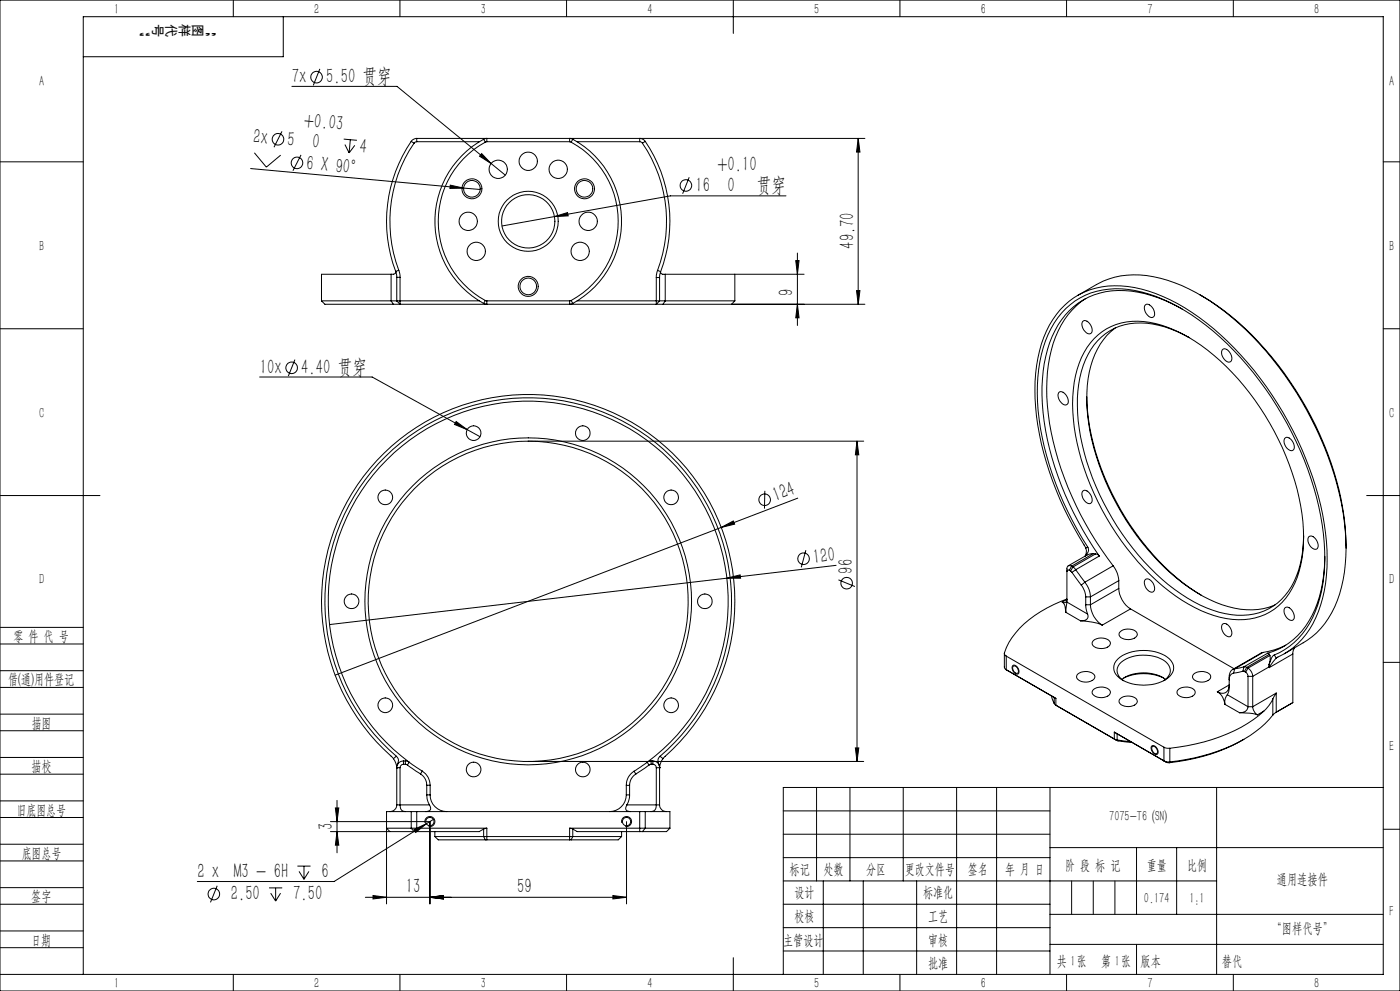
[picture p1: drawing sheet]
<svg xmlns="http://www.w3.org/2000/svg" width="420mm" height="297mm" viewBox="0 0 420 297" stroke-linecap="round" stroke-linejoin="round" font-family="sans-serif">
<g fill="none" stroke="#000" stroke-width=".3">
<path d="M0 0h420v297h-420zM70 0v5M85 5v12h-60M120 0v5M170 0v5M220 0v10M270 0v5M320 0v5M370 0v5M84.6 39.4l-2.4 4.7M87.6 25.9h31.5l28.2 23.1M96 20.6l-2 5"/>
<path d="M0 48.5h25M75.2 50.5l63.9 5.9M76.3 45.8l3.6 4.3 4.3-3.6M90.3 46.4l-2.4 4.8M103.1 41.7l4 .3M103.5 43.3l1.2 2.5M105.1 41.9l-.4 3.9M106.4 43.6l-1.7 2.2M123.4 42.4a42.6 42.6 0 0 0-4.7 38.9M123.4 42.4l.8 .5M124.2 42.9a41.5 41.5 0 0 0-4.6 38.1M125 42.5l-.8 .4"/>
<path d="M125 41.5l-1.1 .3-.5 .6M125 41.5v1M125 42.5h18.8M135.1 55.5l4 .9-4.1 .1zM139.1 56.4l5 .4M144.5 46l2.8 3-3.4-2.2zM145.1 41.7a28 28 0 0 0 0 49.2M145.1 41.7l.9-.2v1M145.1 41.7l.5 .9M145.6 42.6a27 27 0 0 0 0 47.5M146 42.5l-.4 .1M146 42.5h24.9"/>
<path d="M147.3 49l4.3 3.5M170.9 42.5l.4 .1M171.3 42.6a27 27 0 0 1 0 47.5M171.8 41.7a28 28 0 0 1 0 49.2M171.8 41.7l-.9-.2v1M171.8 41.7l-.5 .9M173.1 42.5h18.8M191.9 42.5l.8 .4M192.7 42.9a41.4 41.4 0 0 1 4.6 38.1M193.6 42.4a42.6 42.6 0 0 1 4.6 39M193.6 42.4l-.6-.6-1.1-.3v1M193.6 42.4l-.9 .5"/>
<path d="M206.8 53.1l-2 5M235.8 58.7h-34.6l-50.6 9M257.5 41.5v49.7M257.5 41.5l.5 4.1h-1zM259.5 41.5h-134.5M415 48.5h5M166.3 64.9l4-1.2 .2 1zM238.7 78.1h1l-.5 4.1zM239.2 75.8v21.7M0 98.5h25M96.4 90.2h20.9M96.4 90.2l1.1 1h20.5"/>
<path d="M117.3 90.2h1.7M117.3 82.2h-20.9v8M117.3 90.2l.7 1M117.3 82.2v8M118 91.2h2M118.7 81.3l.3 1.8M118.8 81.6l-.4 .5-1.1 .1M119 83.1v7.1M119 90.2h24.8M119 90.2l1 1M119 83.1h1M119.6 81l.4 2.1"/>
<path d="M119.6 81l-.9 .3M120 83.1v8.1M120 91.2h76.9M145.6 90.1l.4 .1M145.6 90.1l-.5 .8M146 90.2v1l-.9-.3M146 90.2h24.9M170.9 90.2v1l.9-.3M171.3 90.1l-.4 .1M171.3 90.1l.5 .8M173.1 90.2h24.8M196.9 91.2h2"/>
<path d="M196.9 83.2v8M196.9 83.2h1M197.3 81l-.4 2.2M197.3 81l.9 .4M197.9 90.2h1.7M197.9 83.2v7M197.9 90.2l-1 1M198.2 81.6l.4 .6h1M198.2 81.4l-.3 1.8M198.9 91.2h20.6M199.6 90.2h20.9M199.6 82.2h20.9"/>
<path d="M199.6 90.2l-.7 1M199.6 82.2v8M219.5 91.2h40M220.5 82.2h20.7M220.5 90.2l-1 1M220.5 82.2v8M239.2 91.2l.5 4h-1zM257 87.1h1l-.5 4.1zM323.3 88.5a49.5 49.5 0 0 1 9.4-4.9 28.9 28.9 0 0 1 19.7 1.1 72.5 72.5 0 0 1 29.5 23.1 100.4 100.4 0 0 1 21.4 48.6 45.5 45.5 0 0 1-3.8 27.3 22.4 22.4 0 0 1-8.6 8.9l-5.6 3.3M325 96.2a2.51 2.51 0 0 1 2.7 2.9 1.1 1.1 0 0 1-1 1 1.1 1.1 0 0 1-1.2-.8l-.7-.9a1.83 1.83 0 0 1 .2-2.2zM325.7 89.5a25.8 25.8 0 0 0-10.8 17.6 65.6 65.6 0 0 0 3.4 33.4 101.7 101.7 0 0 0 15.6 29.1M334.6 98.3a23 23 0 0 0-8.4 17.3 64.9 64.9 0 0 0 8.9 35.7 70.2 70.2 0 0 0 25.8 27.4 26.5 26.5 0 0 0 19.6 3.3l2-.7"/>
<path d="M343.5 91.5a1.35 1.35 0 0 1 2.2 .6l.5 1a1.18 1.18 0 0 1 .2 1.4 1.18 1.18 0 0 1-1.3 .6 3.1 3.1 0 0 1-1.6-3.6zM354.7 92.6a35.1 35.1 0 0 0-23-5.2 21.5 21.5 0 0 0-16.1 13.5 50.3 50.3 0 0 0-1.9 28 97.6 97.6 0 0 0 16.1 37.7M360 88.3a86.3 86.3 0 0 1 30.2 31.1 88 88 0 0 1 13.6 44.9M415 98.5h5M77.9 113h33.8l32.3 17.9M88.5 107.8l-2 4.9M317.8 117.5a2.57 2.57 0 0 1 2.7 2.9 1.1 1.1 0 0 1-1 1 1.1 1.1 0 0 1-1.2-.8l-.6-.9a1.89 1.89 0 0 1 .1-2.2zM326 119a73.9 73.9 0 0 0 14.6 40.6 66.6 66.6 0 0 0 19.7 18.8M328.2 101.5a18.5 18.5 0 0 1 18.7-4.5 49.7 49.7 0 0 1 22.8 14.7 79.9 79.9 0 0 1 21.2 44.7 34 34 0 0 1-4.1 21.5 17.6 17.6 0 0 1-18.9 7.5 45.9 45.9 0 0 1-22.9-13.2 79.5 79.5 0 0 1-23-46.6 33.7 33.7 0 0 1 4.1-21.5zM356.8 101.2a27.5 27.5 0 0 0-19.4-3.9 18.3 18.3 0 0 0-13 14 49.7 49.7 0 0 0 1.6 27 78.5 78.5 0 0 0 26.4 38.3 34.4 34.4 0 0 0 20.5 7.8 17.1 17.1 0 0 0 16.1-11.9 32.5 32.5 0 0 0 2.1-11.9M366.9 104.7a2.51 2.51 0 0 1 2.7 2.9 .99 .99 0 0 1-.7 .9 .99 .99 0 0 1-1.1-.3 2.54 2.54 0 0 1-.9-3.5zM136.8 126.3l3.4 2.5-3.9-1.6z"/>
<path d="M158.5 132.2h100.6M257.1 132.2l.5 4.1h-1zM257.1 132.2v96M385.4 131.4a1.35 1.35 0 0 1 2.2 .6l.5 1a1.18 1.18 0 0 1 .2 1.4 1.18 1.18 0 0 1-1.3 .6 3 3 0 0 1-1.6-3.6zM0 148.5h30M216.4 158.1l3.6-2 .4 1zM216.4 158.1l-115.9 44.2M229.4 147.1l-.1 5.3M239.3 149.3l-22.9 8.8M324.7 147.3a1.35 1.35 0 0 1 2.2 .6l.6 1a1.18 1.18 0 0 1 .1 1.4 1.18 1.18 0 0 1-1.3 .5 3 3 0 0 1-1.6-3.5zM410 148.5h10M218.1 173.3l3.9-1 .2 1z"/>
<path d="M218.1 173.3l-119.2 13.9M241.8 164.9l-1.4 5.1M250.8 169.4l-32.7 3.9M251.5 173.8l5 2M320.1 179.5a34.1 34.1 0 0 0-16.5 11.6l-1 1.5a6.4 6.4 0 0 0-1.3 3.3l.6 .7M320.8 170.9a.44 .44 0 0 0-.5 0 .44 .44 0 0 0-.2 .4M320.8 170.9l.4 .2M321.2 171.1l.4 .5M321.5 169.7a.85 .85 0 0 0-1-.1 .85 .85 0 0 0-.4 .9v9.9M321.5 169.7l-.7 1.2M321.5 169.7l.4 .2M321.6 171.6l2.8 3.8"/>
<path d="M321.9 169.9l.8 .8M321.9 169.9l-.7 1.2M322.7 170.7l2.8 3.8M322.7 170.7l-1.1 .9M324.4 175.4a6.1 6.1 0 0 1 1.3 3.5M325.5 174.5a7.4 7.4 0 0 1 1.6 4.4M325.5 174.5l-1.1 .9M325.7 164.2a2.79 2.79 0 0 1-.1 2.4M325.7 164.2v-.1a102.5 102.5 0 0 1-14.8-39.4 46 46 0 0 1 3.9-27.3 22.1 22.1 0 0 1 23.5-11.5 51.4 51.4 0 0 1 25.8 12.6 101.1 101.1 0 0 1 33.6 61.2 48.4 48.4 0 0 1-3 25.5 24.4 24.4 0 0 1-11.8 12M325.7 178.9v2.4M325.7 178.9h1.4M326.1 166.4l-5.6 3.2"/>
<path d="M326.4 164a2.16 2.16 0 0 1-.9 2.7M326.4 164a92.8 92.8 0 0 1-15.1-43.6 41.3 41.3 0 0 1 5-23.6 21.8 21.8 0 0 1 22.2-10.1 51 51 0 0 1 25.5 12.6 99.1 99.1 0 0 1 33 60.7 44 44 0 0 1-4.1 26.8 21.9 21.9 0 0 1-10.6 9.5M326.4 164l-.7 .2M327.1 178.9v2.4M328 165.9l-1.9 .5M328 165.9l.6 .1M328 165.9l-6.5 3.8M328.6 166l.8 .3 .4 .3M328.6 166l-6.7 3.9M329.8 166.6l-7.1 4.1M333.9 169.6a7.7 7.7 0 0 1 1.7 4.4M333.9 169.6l-8.4 4.9"/>
<path d="M335.6 176.4a7.8 7.8 0 0 0 3.6 6.1M335.6 174v2.4M335.6 174l-8.5 4.9M335.6 176.4l-8.5 4.9M343.7 173.6a2.51 2.51 0 0 1 2.7 2.9 .97 .97 0 0 1-.6 1 .97 .97 0 0 1-1.2-.4 2.62 2.62 0 0 1-.9-3.5zM392.5 161a1.35 1.35 0 0 1 2.2 .6l.6 1a1.17 1.17 0 0 1 .1 1.4 1.17 1.17 0 0 1-1.3 .5 3 3 0 0 1-1.6-3.5zM397.4 166.7a35 35 0 0 1-6.9 22.5 20.7 20.7 0 0 1-10.2 6.6M0 193h25M0 188h25M301.3 195.8v4.2l.6 .7M301.9 196.6l47.3 27.3M301.9 196.6v4.1"/>
<path d="M303.8 199.5a1.38 1.38 0 0 1 1.8 1.3 .82 .82 0 0 1-.4 1.3 1.96 1.96 0 0 1-1.4-2.6zM304 199.7a1.35 1.35 0 0 1 1.3 .6 1.35 1.35 0 0 1 0 1.5 1.49 1.49 0 0 1-1.3-2.1zM318.7 180.4a3.1 3.1 0 0 1 1.1 3.1M318.7 180.4l1.4-.8a.86 .86 0 0 1-.4 .9 .86 .86 0 0 1-1-.1zM319.8 183.5l4.3 2.6M320.1 180.4l-.3 3.1M320.1 180.4l6.2 3.6M324.1 186.1l1.8 .1a11.5 11.5 0 0 1 4.8 1.2M325.7 181.3l.6 2.7M325.7 181.3h1.4M326.3 184a1.29 1.29 0 0 1-.8 1.9l-1.4 .2M327.1 181.3a7.6 7.6 0 0 0 3.6 6.1"/>
<path d="M328 192a3.7 3.7 0 0 1 5.1 .5 1.77 1.77 0 0 1-1.9 1.8 2.69 2.69 0 0 1-3.6-1.6zM335.3 197.6a12.9 12.9 0 0 1 15.6 0 3.5 3.5 0 0 1-.7 5.7 13.5 13.5 0 0 1-14.2 0 3.6 3.6 0 0 1-.7-5.7zM336.1 189.3a3.6 3.6 0 0 1 5 .5 1.77 1.77 0 0 1-1.8 1.8 2.75 2.75 0 0 1-3.6-1.6zM339.2 182.5l31 17.9M339.2 182.5l-8.5 4.9M366.9 187a2.51 2.51 0 0 1 2.7 2.9 .97 .97 0 0 1-.7 .9 .97 .97 0 0 1-1.1-.3 2.54 2.54 0 0 1-.9-3.5zM373.2 199.8l-2.8 .6M373.2 199.8l.8 .2M373.2 199.8l-.3 1.4M378.9 195.5l-9.1 5.2M378.9 195.5l-8.5 4.9M380.3 195.8l.5 .3"/>
<path d="M380.3 195.8l-7.1 4M380.7 199.3l.1 .5M380.8 199.8l-5 2.9M380.8 199.8v.3M380.8 196.1l.2 .4M380.8 196.1l-6.8 3.9M380.9 199.7l-.1 .4M380.9 199.7l-.1 .1M381 196.5a4 4 0 0 1-.3 2.8M381 196.5l-6.6 3.7M382.3 196.3a2.45 2.45 0 0 0-1.2 2l-.4 1M382.3 196.3l.6 .9"/>
<path d="M382.9 197.2l-2 2.5M385.4 182.3a1.35 1.35 0 0 1 2.2 .6l.5 1a1.16 1.16 0 0 1 .2 1.4 1.16 1.16 0 0 1-1.3 .5 3 3 0 0 1-1.6-3.5zM385.7 193.4a22.2 22.2 0 0 1-6.8 2.1M387.8 196v14.6M387.8 196l-7 4.1M388.4 194.2l-.5 1-.1 .8M415 198.5h5M0 206h25M0 201h25M0 219h25M0 214h25M301.9 200.7l14.9 8.6"/>
<path d="M301.9 200.7l.7 .4M315.4 208.5l.9 2.4M315.9 208.8l.4 .2M316.3 209l.5 .3M316.3 210.9l.5 .4M316.3 209v1.9M316.8 211.3l18.2 10.6M316.8 209.3v2M316.8 211.3l.7 .5M323.4 202a3.6 3.6 0 0 1 5 .6 2.42 2.42 0 0 1-3.2 1.8l-1.2-.3a1.21 1.21 0 0 1-1-.9 1.21 1.21 0 0 1 .4-1.2zM328 206.7a3.6 3.6 0 0 1 5.1 .5 1.77 1.77 0 0 1-1.9 1.8 2.75 2.75 0 0 1-3.6-1.6zM334.3 219.4l.8 .5"/>
<path d="M334.3 219.4l15.6 9M334.3 219.4v2.1M335.1 219.9l1.5 .9M335.1 219.9v1.9M336.1 209.4a3.6 3.6 0 0 1 5 .5 1.77 1.77 0 0 1-1.8 1.8 2.75 2.75 0 0 1-3.6-1.6zM336.6 203.6a11.8 11.8 0 0 1 13 0M337.1 204a3.3 3.3 0 0 1-2-3 3.3 3.3 0 0 1 2-3.1 12.2 12.2 0 0 1 12.6 .4 3.3 3.3 0 0 1-.6 5.7M337.1 203.2a14.4 14.4 0 0 1 12 0M353.5 206.7a3.6 3.6 0 0 1 5 .5 1.77 1.77 0 0 1-1.8 1.8 2.71 2.71 0 0 1-3.6-1.6zM358.1 202a3.6 3.6 0 0 1 5.1 .6 1.77 1.77 0 0 1-1.9 1.8 2.75 2.75 0 0 1-3.5-1.7zM365.2 207.3a4.6 4.6 0 0 1 2.3 3.8M365.2 207.3l3.6-2a2.17 2.17 0 0 1-1.1 2.3 2.17 2.17 0 0 1-2.5-.3z"/>
<path d="M367.5 211.1l4.4 2.5M368.2 208.2l-.6 1.1-.1 1.8M368.2 208.2l6.2 3.6M370.1 201.8a1.79 1.79 0 0 0-1.3 2M370.4 200.4a2.16 2.16 0 0 0-1.6 2.5l-.1 3.8-.5 1.5M370.4 200.4l-.3 1.4M371.9 213.6a13.2 13.2 0 0 1 5.3 .6M372.9 201.2l-2.8 .6M372.9 201.2l.4 .1M373.3 201.3l.4 .2M373.7 201.5l.6 .7 .1 .5M374 200l.4 .2"/>
<path d="M374 200l-.7 1.3M374.4 200.2a3.2 3.2 0 0 1 1.4 2.5M374.4 211.8a2.05 2.05 0 0 1-2.5 1.8M374.4 202.7h1.4M374.4 200.2l-.7 1.3M374.4 211.8h1.4M374.4 202.7v9.1M375.8 211.8a3.2 3.2 0 0 0 1.4 2.4M375.8 202.7v9.1M379.1 213.1a48.4 48.4 0 0 1-25.5 10.8l-2.7 .4M379.1 213.1l-1.9 1.1M381.8 209.5a11 11 0 0 1-2.7 3.6"/>
<path d="M381.8 214.3a35.5 35.5 0 0 1-16.6 10.9l-6.9 2-7.4 1.1M381.8 209.5v4.8M382.9 207.7l-1.1 1.8M382.9 213.4l-1.1 .9M382.9 207.7v5.7M382.9 207.7l-7.1 4.1M387.8 210.6l-4.9 2.8M387.8 210.6l-4.9 2.9M0 232h25M0 227h25M101.1 239.9v15.7M118 227.4l.7 1.3 .3 1.4"/>
<path d="M118 227.4v-.1a62.1 62.1 0 0 1-4.4-89.8 62.1 62.1 0 0 1 89.9 .1 62.1 62.1 0 0 1-4.6 89.8M118.9 226.7a2.02 2.02 0 0 1 .2 2.7M118.9 226.7a61 61 0 0 1-4.7-88.5 61 61 0 0 1 88.5 0 61 61 0 0 1-4.7 88.5M118.9 226.7l-.9 .7M119 230.1h.1M119 230.1v.3M119 230.1v11.1M119 230.1h1M120 230.1v11.1a1.66 1.66 0 0 0 1.6 2M121 229.1a1.09 1.09 0 0 0-1 1M121 228.1a1.99 1.99 0 0 0-2 2M121 229.1h.6"/>
<path d="M121 228.1v1M121 228.1h.6M121.6 229.1l.6 .2M121.6 228.1l1.2 .4M121.6 228.1v1M122.2 229.3l4 2.6M122.8 228.5l3.9 2.6M122.8 228.5a60 60 0 0 1-8.8-88.6 60 60 0 0 1 88.9 0 60 60 0 0 1-8.8 88.6M122.8 228.5l-.6 .8M126.2 231.9a4 4 0 0 1 1.8 3.4M126.7 231.1a5.1 5.1 0 0 1 2.3 4.2M126.7 231.1l-.5 .8"/>
<path d="M128 238.2l.1 1.2 .7 1.8M128 238.2h1M128 235.3h1M128 235.3v2.9M129 238.2a5 5 0 0 0 5 5M129 235.3v2.9M158.5 228.2h100.6M187.9 238.2a5.1 5.1 0 0 1-5 5M187.9 238.2h1M187.9 235.4v2.8M187.9 235.4h1M188.9 238.2l-.1 1.2-.7 1.8"/>
<path d="M188.9 235.4v2.8M190.2 231.1a4.8 4.8 0 0 0-2.3 4.3M190.2 231.1l.5 .9M190.7 232a4 4 0 0 0-1.8 3.4M194.1 228.5l-3.9 2.6M194.1 228.5l.6 .8M194.7 229.3l-4 2.7M195.3 229.1l-.6 .2M195.3 228.1l-1.2 .4M195.3 229.1h.6M195.3 228.1v1M195.3 228.1h.6"/>
<path d="M195.9 229.1a1.09 1.09 0 0 1 1 1M195.9 228.1a1.93 1.93 0 0 1 2 2M195.9 228.1v1M196.9 230.1v11.1a1.66 1.66 0 0 1-1.6 2M196.9 230.1h1M197.9 230.1h.1M197.9 230.1v.3M197.9 230.1v11.1M198 226.7l.9 .7M198 226.7a1.98 1.98 0 0 0-.2 2.7M198.9 227.4l-.7 1.3-.3 1.4M245 236v28"/>
<path d="M255 236v28M256.6 224.2h1l-.5 4zM271 236v28M287 236v56M299 236v56M315 236v56M334.3 221.5l.8 .3M334.3 221.5l.7 .4M335 221.9l.4 .1M335.1 221.8l4.1 .5M335.1 221.8l.3 .2M335.4 222l4.3 .5"/>
<path d="M345.5 223.6a1.39 1.39 0 0 1 1.9 1.3v.9l-.2 .3a1.8 1.8 0 0 1-1.7-2.5zM345.7 223.8a1.37 1.37 0 0 1 1.3 .6 1.37 1.37 0 0 1 0 1.5 1.51 1.51 0 0 1-1.3-2.1zM349.2 223.9l1.7 .4M349.2 228l1.7 .3M349.2 223.9v4.1M349.2 228l.7 .4M349.9 228.4l.9 .2M350.9 224.3v4M350.9 228.3l-.1 .3M365 236v56M373.2 221.6a54.4 54.4 0 0 1-22.4 7M415 236h-180v56"/>
<path d="M0 245h25M0 240h25M0 258h25M0 253h25M89.2 259.6h4M91.2 259.6v3.9M99.1 246.2h29.9v24.7M99.1 249.2h17.9M100.6 242.1h1l-.5 4.1zM101.1 249.2l.5 4.1h-1zM117 249.2h7.2M119 241.2a2.05 2.05 0 0 1-2 2"/>
<path d="M119 241.2h9.8M123.4 248.2h22.7M123.4 243.2h1.6M123.4 248.2h-7.4l1 1M123.4 243.2h-7.4v27.7M123.4 248.2l.8 1M123.4 243.2v5M124.2 248.6l3.7-1.7-3.2 2.6zM124.2 249.2h.8M125 243.2v6M125 243.2h66.9M127.5 246.6a1.5 1.5 0 0 1 1.3-1.9 1.5 1.5 0 0 1 1.7 1.7 1.5 1.5 0 0 1-1.9 1.3"/>
<path d="M127.9 246.9l-27.7 17.3h-41M128.8 241.2l.3 .5a.91 .91 0 0 1-.3 1.3l-1 .2M130 245.6l-2.1 1.3M130.5 250.7h14.6M130.5 250.7l1 1h14.1M130.5 249.2v1.5M145.1 248.5l-1.3 .7h-18.8M145.1 250.7h26.7M145.1 250.7l.5 1M145.1 248.5v2.2M145.6 251.7h.5M146.1 248.2l-1 .3"/>
<path d="M146.1 248.2v3.5M146.1 251.7h24.8M170.9 248.2l.9 .3M170.9 251.7h.4M170.9 248.2h22.7M170.9 248.2v3.5M171.8 248.5l1.3 .7h18.8M171.8 250.7h14.7M171.8 250.7l-.5 1M171.8 248.5v2.2M186.5 250.7l-1 1h-14.2M186.5 249.2v1.5"/>
<path d="M186.5 246.6a1.5 1.5 0 0 1 1.3-1.9 1.5 1.5 0 0 1 1.7 1.7 1.5 1.5 0 0 1-1.9 1.3M188 246.2v24.7M188.1 241.2a1.24 1.24 0 0 0 0 1.8l1 .2M188.1 241.2h9.8M191.9 243.2h1.7M191.9 249.2h.8M191.9 243.2v6M193.6 248.2h7.4M193.6 243.2h7.4v5M193.6 243.2v5M193.6 248.2l-.9 1M197.9 241.2a2.05 2.05 0 0 0 2 2"/>
<path d="M201 248.2l-1 1h-7.3M235 243h80M235 250h80M235 257h80M315 254h100M341 254v20M353 254v20M415 248.5h5M0 271h25M0 266h25M0 279h25M65.2 265.5l-2.1 4.9"/>
<path d="M80.7 266.1h4M81.2 267.7l1.5 2.3M82.7 266.1v3.9M84.2 267.7l-1.5 2.3M89.7 261.2l1.5 2.3M92.7 261.2l-1.5 2.3M109.6 268.9h78.4M111.9 268.4l4.1 .5-4.1 .5zM129 268.9l4-.5v1zM183.9 268.4l4.1 .5-4.1 .5zM235 271h80M235 264h130"/>
<path d="M235 278h80M247 264v28M259 264v28M275 264v28M315 274h100M0 284h25M0 292h415v-287h-390v287M70 292v5M120 292v5M170 292v5M220 287v10M235 285h80"/>
<path d="M270 292v5M315 283h100M320 292v5M370 292v5"/>
<circle cx="95" cy="23.1" r="1.73"/>
<circle cx="83.4" cy="41.7" r="1.73"/>
<circle cx="89.1" cy="48.8" r="1.74"/>
<circle cx="141.6" cy="56.6" r="3"/>
<circle cx="141.6" cy="56.6" r="2.5"/>
<circle cx="149.5" cy="50.7" r="2.76"/>
<circle cx="158.5" cy="48.3" r="2.75"/>
<circle cx="167.5" cy="50.7" r="2.75"/>
<circle cx="175.3" cy="56.6" r="2.5"/>
<circle cx="175.4" cy="56.6" r="3"/>
<circle cx="205.8" cy="55.6" r="1.73"/>
<circle cx="140.5" cy="66.3" r="2.76"/>
<circle cx="142.9" cy="75.3" r="2.75"/>
<circle cx="158.5" cy="66.3" r="9"/>
<circle cx="158.5" cy="66.3" r="8"/>
<circle cx="174.1" cy="75.3" r="2.76"/>
<circle cx="176.5" cy="66.3" r="2.75"/>
<circle cx="158.5" cy="85.8" r="3"/>
<circle cx="158.5" cy="85.8" r="2.5"/>
<circle cx="87.5" cy="110.2" r="1.73"/>
<circle cx="142.1" cy="129.8" r="2.2"/>
<circle cx="174.8" cy="129.8" r="2.21"/>
<circle cx="115.6" cy="149.1" r="2.2"/>
<circle cx="201.3" cy="149.1" r="2.21"/>
<circle cx="229.4" cy="149.8" r="1.72"/>
<circle cx="241.1" cy="167.4" r="1.73"/>
<circle cx="254" cy="174.8" r="1.74"/>
<circle cx="105.5" cy="180.2" r="2.2"/>
<circle cx="158.5" cy="180.2" r="48"/>
<circle cx="158.5" cy="180.2" r="49"/>
<circle cx="211.5" cy="180.2" r="2.21"/>
<circle cx="115.6" cy="211.4" r="2.2"/>
<circle cx="201.3" cy="211.4" r="2.21"/>
<circle cx="142.1" cy="230.6" r="2.19"/>
<circle cx="174.8" cy="230.6" r="2.2"/>
<circle cx="129" cy="246.2" r="1.26"/>
<circle cx="188" cy="246.2" r="1.25"/>
<circle cx="64.2" cy="267.9" r="1.73"/>
</g>
<path d="M321.5 264v10M328 264v10M334.5 264v10M341 283v9" fill="none" stroke="#0a0605" stroke-width=".3"/>
<g fill="#000">
<path d="M135.1 55.5l4 .9-4.1 .1zM216.4 158.1l3.6-2 .4 1zM218.1 173.3l3.9-1 .2 1z"/>
<path d="M257 87.1h1l-.5 4.1zM257.5 41.5l.5 4.1h-1zM239.2 91.2l.5 4h-1zM238.7 78.1h1l-.5 4.1z"/>
<path d="M136.8 126.3l-.5 .9 3.9 1.6zM124.2 248.6l.5 .9 3.2-2.6zM129 268.9l4-.5v1zM183.9 268.4l4.1 .5-4.1 .5zM111.9 268.4l4.1 .5-4.1 .5zM129 268.9l4-.5v1zM144.5 46l-.6 .8 3.4 2.2zM166.3 64.9l4.2-.2-.2-1z"/>
<path d="M257.1 132.2l.5 4.1h-1zM256.6 224.2h1l-.5 4zM100.6 242.1h1l-.5 4.1zM101.1 249.2l.5 4.1h-1z"/>
</g>
<g font-size="6.3">
<text x="87.6" y="25">7x</text>
<text x="97.8" y="25">5.50 贯穿</text>
<text x="91" y="38" transform="rotate(5 91 38)">+0.03</text>
<text x="75.9" y="42.9" transform="rotate(5 75.9 42.9)">2x</text>
<text x="86.1" y="43.8" transform="rotate(5 86.1 43.8)">5</text>
<text x="93.5" y="44.5" transform="rotate(5 93.5 44.5)">0</text>
<text x="107.8" y="45.8" transform="rotate(5 107.8 45.8)">4</text>
<text x="91.8" y="50.9" transform="rotate(5 91.8 50.9)">6 X 90°</text>
<text x="215.2" y="51.2">+0.10</text>
<text x="208.6" y="57.4">16</text>
<text x="218.3" y="57.4">0</text>
<text x="227.1" y="57.4">贯穿</text>
<text x="256.2" y="74.5" transform="rotate(-90 256.2 74.5)">49.70</text>
<text x="238" y="88.8" transform="rotate(-90 238 88.8)">9</text>
<text x="77.9" y="112.1">10x</text>
<text x="90.4" y="112.1">4.40 贯穿</text>
<text x="232.8" y="150.5" transform="rotate(-21 232.8 150.5)">124</text>
<text x="244.1" y="169" transform="rotate(-7 244.1 169)">120</text>
<text x="255.9" y="171.9" transform="rotate(-90 255.9 171.9)">96</text>
<text x="99.9" y="248.7" transform="rotate(-90 99.9 248.7)">3</text>
<text x="59.2" y="263.3">2 x M3 - 6H</text>
<text x="96.5" y="263.3">6</text>
<text x="69.2" y="269.8">2.50</text>
<text x="87.9" y="269.8">7.50</text>
<text x="121.8" y="267.6">13</text>
<text x="155.1" y="267.6">59</text>
</g>
<g font-size="4.4">
<text x="34.2" y="4.1">1</text>
<text x="94.2" y="4.1">2</text>
<text x="144.2" y="4.1">3</text>
<text x="194.2" y="4.1">4</text>
<text x="244.2" y="4.1">5</text>
<text x="294.2" y="4.1">6</text>
<text x="344.2" y="4.1">7</text>
<text x="394.2" y="4.1">8</text>
<text x="11.7" y="25.9">A</text>
<text x="416.7" y="25.9">A</text>
<text x="11.7" y="75.1">B</text>
<text x="416.7" y="75.1">B</text>
<text x="11.7" y="125.1">C</text>
<text x="416.7" y="125.1">C</text>
<text x="11.7" y="175.1">D</text>
<text x="416.7" y="175.1">D</text>
<text x="4" y="192">零 件 代 号</text>
<text x="2.5" y="205.1">借(通)用件登记</text>
<text x="9.5" y="218.1">描图</text>
<text x="416.7" y="225.1">E</text>
<text x="9.5" y="231.1">描校</text>
<text x="5" y="244.2">旧底图总号</text>
<text x="332.8" y="246.2">7075-T6 (SN)</text>
<text x="6.5" y="257.2">底图总号</text>
<text x="236.9" y="261.9">标记</text>
<text x="247.1" y="261.9">处数</text>
<text x="259.9" y="261.9">分区</text>
<text x="271.5" y="261.9">更改文件号</text>
<text x="290.4" y="261.9">签名</text>
<text x="301.5" y="261.9">年 月 日</text>
<text x="319.5" y="260.6">阶 段 标 记</text>
<text x="344" y="260.6">重量</text>
<text x="356.1" y="260.6">比例</text>
<text x="238.3" y="268.9">设计</text>
<text x="276.9" y="268.9">标准化</text>
<text x="383.1" y="264.8">通用连接件</text>
<text x="9.4" y="270.1">签字</text>
<text x="343.2" y="270.7">0.174</text>
<text x="356.8" y="270.7">1:1</text>
<text x="416.8" y="274.4">F</text>
<text x="238.3" y="276.1">校核</text>
<text x="278.4" y="276">工艺</text>
<text x="381.5" y="279.6">“图样代号”</text>
<text x="9.4" y="283.2">日期</text>
<text x="234.9" y="283.3">主管设计</text>
<text x="278.4" y="283.3">审核</text>
<text x="278.4" y="290.2">批准</text>
<text x="317.1" y="289.4">共 张</text>
<text x="321.1" y="289.4">1</text>
<text x="330.3" y="289.4">第 张</text>
<text x="334.5" y="289.4">1</text>
<text x="342.1" y="289.4">版本</text>
<text x="34.2" y="296.1">1</text>
<text x="94.2" y="296.1">2</text>
<text x="144.2" y="296.1">3</text>
<text x="194.2" y="296.1">4</text>
<text x="244.2" y="296.1">5</text>
<text x="294.2" y="296.1">6</text>
<text x="344.2" y="296.1">7</text>
<text x="394.2" y="296.1">8</text>
</g>
<text font-size="4.4" fill="#0a0605" x="366.6" y="289.4">替代</text>
<g font-size="4.1" fill="#0a0605">
<text x="45.4" y="7.9" transform="rotate(-180 45.4 7.9)">”</text>
<text x="45.9" y="7.3" transform="rotate(90 45.9 7.3)">号</text>
<text x="49.9" y="7.3" transform="rotate(90 49.9 7.3)">代</text>
<text x="53.8" y="7.3" transform="rotate(90 53.8 7.3)">样</text>
<text x="57.8" y="7.3" transform="rotate(90 57.8 7.3)">图</text>
<text x="65.3" y="7.9" transform="rotate(-180 65.3 7.9)">“</text>
</g>
</svg>
